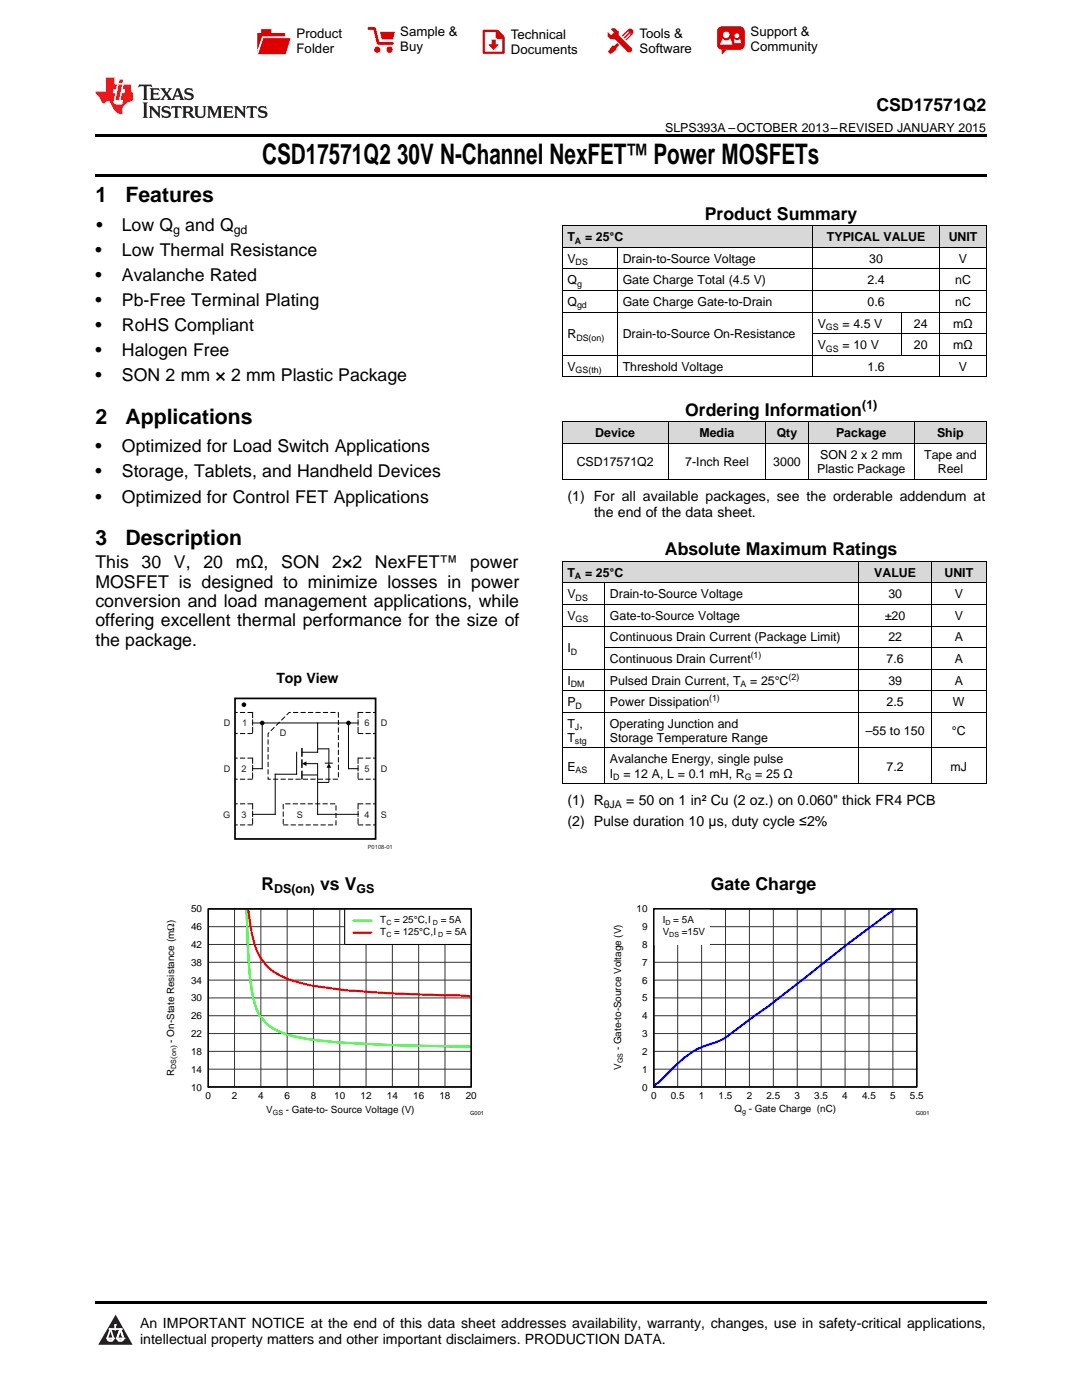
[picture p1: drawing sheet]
<svg xmlns="http://www.w3.org/2000/svg" width="216mm" height="279mm" viewBox="0 0 216 279" stroke-linecap="round" stroke-linejoin="round" font-family="sans-serif">
<g fill="#d8d8d8">
<path d="M112.2 112.1h8.4v4.3h-8.4z"/>
<path d="M120.6 112.1h50.8v4.3h-50.8z"/>
<path d="M171.4 112.1h14.4v4.3h-14.4z"/>
<path d="M185.8 112.1h11v4.3h-11z"/>
<path d="M112.2 84.2h21.1v4.3h-21.1z"/>
<path d="M133.3 84.2h19.5v4.3h-19.5z"/>
<path d="M152.8 84.2h8.5v4.3h-8.5z"/>
<path d="M161.3 84.2h21.2v4.3h-21.2z"/>
<path d="M182.5 84.2h14.3v4.3h-14.3z"/>
<path d="M112.2 45.1h11v4.3h-11z"/>
<path d="M123.2 45.1h38.9v4.3h-38.9z"/>
<path d="M162.1 45.1h17.8v4.3h-17.8z"/>
<path d="M179.9 45.1h7.6v4.3h-7.6z"/>
<path d="M187.5 45.1h9.3v4.3h-9.3z"/>
</g>
<path d="M23.1 262.4l3.4 6h-6.9z" fill="#231f20"/>
<path d="M21.4 267.1h1.2l-.3 .5h-.3a.55 .55 0 0 1-.6-.5z" fill-rule="evenodd" fill="#fff"/>
<path d="M21.4 267.1h1.2l-.3 .5h-.3a.55 .55 0 0 1-.6-.5z" fill="none" stroke="#231f20" stroke-width=".34"/>
<path d="M21.4 267.1l1.2 .1-.3 .4h-.5z" fill="none" stroke="#fff" stroke-width=".34"/>
<path d="M23 265.3h.1" fill="none" stroke="#fff" stroke-width=".34"/>
<path d="M23 264.4v.9z" fill="#fff"/>
<path d="M23 264.4v.9z" fill="none" stroke="#fff" stroke-width=".34"/>
<circle cx="23" cy="264.4" r=".17" fill="#fff"/>
<path d="M21.9 265.2h.1" fill="none" stroke="#fff" stroke-width=".34"/>
<path d="M21.9 265.2h2.3z" fill="#fff"/>
<path d="M21.9 265.2h2.3z" fill="none" stroke="#fff" stroke-width=".34"/>
<circle cx="24.2" cy="265.2" r=".17" fill="#fff"/>
<path d="M23.3 267.1h.1" fill="none" stroke="#fff" stroke-width=".34"/>
<path d="M24 265.2l-.7 1.9z" fill="#fff"/>
<path d="M24 265.2l-.7 1.9z" fill="none" stroke="#fff" stroke-width=".34"/>
<path d="M24 265.2l.7 1.9z" fill="#fff"/>
<path d="M24 265.2l.7 1.9z" fill="none" stroke="#fff" stroke-width=".34"/>
<path d="M24.6 267.1h.1" fill="none" stroke="#fff" stroke-width=".34"/>
<circle cx="21.4" cy="267.1" r=".17" fill="#fff"/>
<path d="M22.1 265.2l-.7 1.9z" fill="#fff"/>
<path d="M22.1 265.2l-.7 1.9z" fill="none" stroke="#fff" stroke-width=".34"/>
<path d="M22.1 265.2l.5 1.9z" fill="#fff"/>
<path d="M22.1 265.2l.5 1.9z" fill="none" stroke="#fff" stroke-width=".34"/>
<circle cx="22.6" cy="267.1" r=".17" fill="#fff"/>
<path d="M23.4 267.1h1.3a.65 .65 0 0 1-.7 .5 .65 .65 0 0 1-.6-.5z" fill-rule="evenodd" fill="#fff"/>
<path d="M23.4 267.1h1.3a.65 .65 0 0 1-.7 .5 .65 .65 0 0 1-.6-.5z" fill="none" stroke="#231f20" stroke-width=".34"/>
<path d="M23.4 267.1h1.3l-.4 .5h-.6z" fill="none" stroke="#fff" stroke-width=".34"/>
<path d="M23.3 267.1h.1" fill="none" stroke="#fff" stroke-width=".34"/>
<circle cx="24.7" cy="267.1" r=".17" fill="#fff"/>
<path d="M19 259.7h177.8v.5h-177.8z" fill="#000"/>
<path d="M41.6 181.4h52.4v35.5h-52.4z" fill="none" stroke="#000" stroke-width=".21"/>
<g fill="none" stroke="#333" stroke-width=".2">
<path d="M41.6 181.4h52.4v35.5h-52.4zM41.6 199.2h52.4M41.6 195.6h52.4M41.6 192h52.4M41.6 188.5h52.4M41.6 184.9h52.4M46.8 181.4v35.5M52.1 181.4v35.5M57.3 181.4v35.5M62.5 181.4v35.5M67.8 181.4v35.5M73 181.4v35.5"/>
<path d="M78.3 181.4v35.5M83.5 181.4v35.5M88.8 181.4v35.5M41.6 213.4h52.4M41.6 209.8h52.4M41.6 206.3h52.4M41.6 202.7h52.4"/>
</g>
<path d="M49.2 181.3a101.6 101.6 0 0 0 1.3 17.6 8.7 8.7 0 0 0 6.8 7.5 63 63 0 0 0 14.4 1.9l6.6 .3 15.7 .3" fill="none" stroke="#0f0" stroke-width=".42"/>
<path d="M49.5 181.3a24.8 24.8 0 0 0 2.3 9.5 10.5 10.5 0 0 0 6.8 5 67.9 67.9 0 0 0 13.1 2l7.9 .5 14.4 .5" fill="none" stroke="#f00" stroke-width=".42"/>
<path d="M68.8 181.4h25.2v7.1h-25.2z" fill="#fff"/>
<path d="M68.8 181.4h25.2v7.1h-25.2zM130.5 181.4h52.4v35.5h-52.4z" fill="none" stroke="#000" stroke-width=".21"/>
<path d="M70.5 183.8h3.6" fill="none" stroke="#0f0" stroke-width=".42"/>
<path d="M70.5 186.1h3.6" fill="none" stroke="#f00" stroke-width=".42"/>
<path d="M41.6 181.4h52.4v35.5h-52.4z" fill="none" stroke="#000" stroke-width=".28"/>
<g fill="none" stroke="#333" stroke-width=".2">
<path d="M130.5 181.4h52.4v35.5h-52.4zM130.5 199.2h52.4M130.5 195.6h52.4M130.5 192h52.4M130.5 188.5h52.4M130.5 184.9h52.4M135.2 181.4v35.5M140 181.4v35.5M144.8 181.4v35.5M149.5 181.4v35.5M154.3 181.4v35.5M159.1 181.4v35.5"/>
<path d="M163.9 181.4v35.5M168.6 181.4v35.5M173.4 181.4v35.5M178.2 181.4v35.5M130.5 213.4h52.4M130.5 209.8h52.4M130.5 206.3h52.4M130.5 202.7h52.4"/>
</g>
<path d="M178.6 181.3l-9.6 7.2-15.8 12.4-8.3 6.1-1.9 1-3.9 1.4a27.4 27.4 0 0 0-7.1 6.1l-1.4 1-.1 .4" fill="none" stroke="#00f" stroke-width=".42"/>
<path d="M130.5 181.4h11.1v7.1h-11.1z" fill="#fff"/>
<path d="M130.5 181.4h52.4v35.5h-52.4z" fill="none" stroke="#000" stroke-width=".28"/>
<path d="M60.2 149.4v1.5M60.2 151.7v1.4M60.2 153.9v1.5M63.4 144.3v5.8h-3.1M63.4 152.4v10.1M69.5 144.3v9.1" fill="none" stroke="#010202" stroke-width=".2"/>
<circle cx="69.5" cy="144.3" r=".46" fill="#010202"/>
<path d="M52.3 144.3v9.1" fill="none" stroke="#010202" stroke-width=".2"/>
<circle cx="52.3" cy="144.3" r=".46" fill="#010202"/>
<path d="M50.4 153.4h1.9M50.4 144.3h21M59.2 150.1v4.4h-4.3v8h-4.5M60.2 149.4v1.5M60.2 151.7v1.4M60.2 153.9v1.5M60.8 152.4h2.6M64.9 152.3h1.4M65.6 149.4v2.9M69.5 153.4h1.9M63.4 162.5h8.1" fill="none" stroke="#010202" stroke-width=".2"/>
<path d="M60.2 152.4l1-.5v1z" fill="#010202"/>
<path d="M60.2 154.7h3.2M65.6 152.9v3.2" fill="none" stroke="#010202" stroke-width=".2"/>
<path d="M65.6 152.3l.5 .9h-.9z" fill="#010202"/>
<path d="M46.9 139.4h28v28h-28z" fill="none" stroke="#010202" stroke-width=".34"/>
<path d="M50.4 151.3v4.2M50.4 142.2v4.2M71.4 151.3v4.2M71.4 142.2v4.2M50.4 160.4v4.2M71.4 160.4v4.2" fill="none" stroke="#010202" stroke-width=".2" stroke-dasharray="1 .5"/>
<g fill="none" stroke="#010202" stroke-width=".2" stroke-dasharray="1 .5" stroke-linecap="butt">
<path d="M50.4 155.5h-3.5M50.4 151.3h-3.5M50.4 146.4h-3.5M50.4 142.2h-3.5M57.7 142.2h9.8v13.3h-14v-9.1zM71.4 155.5h3.5M71.4 151.3h3.5M71.4 146.4h3.5M71.4 142.2h3.5M50.4 164.6h-3.5M50.4 160.4h-3.5M56.5 160.4h10.5v4.2h-10.5z"/>
<path d="M71.4 164.6h3.5M71.4 160.4h3.5"/>
</g>
<path d="M63.4 149.4h2.2M63.4 156.1h2.2" fill="none" stroke="#010202" stroke-width=".2"/>
<circle cx="48.7" cy="140.6" r=".46" fill="#010202"/>
<g fill="none" stroke="#000" stroke-width=".2">
<path d="M112.2 58h84.6M112.2 53.7h84.6M112.2 49.4h84.6M112.2 45.1h84.6M112.2 45.1v30.1M123.1 49.4v25.8M162.1 45.1v30.1M187.5 45.1v30.1M196.8 45.1v30.1M112.2 75.2h84.6M112.2 70.9h84.6M112.2 62.3h84.6"/>
<path d="M162.1 66.6h34.7M179.9 62.3v8.6M112.2 95.6h84.6M112.2 88.5h84.6M112.2 84.2h84.6M112.2 84.2v11.5M133.3 84.2v11.5M152.8 84.2v11.5M161.2 84.2v11.5M182.4 84.2v11.5M196.8 84.2v11.5M112.2 116.3h84.6"/>
<path d="M112.2 112h84.6M112.2 112.1v44.4M120.6 116.4v40.1M171.4 112.1v44.4M185.8 112.1v44.4M196.8 112.1v44.4M112.2 137.8h84.6M112.2 133.5h84.6M112.2 124.9h84.6M112.2 120.6h84.6M120.6 129.2h76.2M112.2 156.4h84.6"/>
<path d="M112.2 149.3h84.6M112.2 142.2h84.6"/>
</g>
<path d="M19 34.8h177.8v.5h-177.8zM19 26.8h177.8v.6h-177.8zM112.2 95.6l.1 .1zM152.7 95.6l.1 .1zM161.2 95.6l.1 .1zM182.4 95.6l.1 .1zM196.7 95.6l.1 .1z" fill="#000"/>
<path d="M27.7 16.9l-.1 .6 .6-.3h.5v.2v2.2l-.2 .4h1l-.2-.4v-2.2v-.2h.5l.6 .3-.2-.6zM29.9 17.6l.2 .4v1.6l-.2 .4h1.9l.1-.6a1.09 1.09 0 0 1-1.3 .1v-.6h.6l.4 .2v-.7l-.2 .2h-.8v-.6l.2-.1a1.01 1.01 0 0 1 1 .3l-.1-.6zM32 17.6l.9 1.2-1 1.2h.9l-.2-.3 .5-.7 .5 .7-.3 .3h1.7l-.2-.3 .1-.4h1l.1 .4-.2 .3h1l-.3-.4-.7-2h-.5l-1 2.2-.8-1.1 .9-1.1h-.9l.2 .2-.4 .7-.4-.7 .2-.2zM35.4 18l.4 1h-.8zM37 17.7a.66 .66 0 0 0-.2 .8 .66 .66 0 0 0 .6 .4l.7 .2 .1 .2a.8 .8 0 0 1-.7 .4 .8 .8 0 0 1-.7-.5l.1 .8 .2-.2a.94 .94 0 0 0 1.1 .1 .94 .94 0 0 0 .4-.9 1.48 1.48 0 0 0-1.3-.6v-.4a1.1 1.1 0 0 1 1.2 .2l-.2-.6-.2 .1-.5-.1zM28.5 20.4l.2 .4v2.3l-.2 .4h1l-.2-.4v-2.3l.2-.4zM29.7 21.2l.2 .4v1.5l-.2 .4h.8l-.3-.4 .1-1.3 1.6 1.8v-2l.2-.4h-.7l.2 .2v1.1l-1.2-1.3zM32.5 21.3a.66 .66 0 0 0-.2 .8 .66 .66 0 0 0 .6 .4l.6 .2 .2 .2a.8 .8 0 0 1-.8 .4 .8 .8 0 0 1-.7-.5l.2 .7 .2-.1a.94 .94 0 0 0 1 .1 .94 .94 0 0 0 .5-1 1.47 1.47 0 0 0-1.3-.6l-.1-.3a1.1 1.1 0 0 1 1.3 .2l-.2-.6-.2 .1-.5-.2zM34.3 21.2l-.2 .6a.64 .64 0 0 1 .8-.3v1.6l-.2 .4h1l-.3-.4 .1-1.6a.66 .66 0 0 1 .8 .3l-.2-.6zM36.3 21.2l.3 .4v1.5l-.3 .4h1l-.2-.2v-.7h.5l.1 .1a.8 .8 0 0 0 1.2 .7l-1-1a.62 .62 0 0 0 .6-.5 .62 .62 0 0 0-.6-.7zM37.1 21.5h.1a.48 .48 0 0 1 .6 0 .48 .48 0 0 1 .1 .6l-.2 .1-.6 .1zM38.7 21.2l.2 .2a2.29 2.29 0 0 0 .4 2 1.05 1.05 0 0 0 1.7-.7v-1.3l.2-.2h-.8l.2 .4v1.1a.61 .61 0 0 1-.6 .6 .61 .61 0 0 1-.6-.6v-1.1l.3-.4zM41.3 21.2l.3 .4v1.5l-.3 .4h.8l-.2-.4v-1.4l.8 1.9 .9-1.9v1.4l-.2 .4h.9l-.2-.4v-1.5l.2-.4h-.8l-.7 1.5-.6-1.5zM44.5 21.2l.2 .4v1.5l-.2 .4h1.9l.2-.6a1.1 1.1 0 0 1-1.4 .2v-.7h.6l.4 .2v-.6l-.2 .1-.8 .1v-.6l.2-.1a1.02 1.02 0 0 1 1.1 .2l-.2-.5zM46.7 21.2l.2 .4v1.5l-.2 .4h.8l-.3-.4 .1-1.3 1.6 1.8v-2l.2-.4h-.7l.2 .2v1.1l-1.2-1.3zM49.3 21.2l-.1 .6a.64 .64 0 0 1 .8-.3v1.6l-.3 .4h1l-.2-.4v-1.6a.66 .66 0 0 1 .8 .3l-.1-.6zM51.7 21.3a.66 .66 0 0 0-.2 .7 .66 .66 0 0 0 .7 .5l.6 .2 .1 .2a.8 .8 0 0 1-.7 .4 .8 .8 0 0 1-.7-.5l.1 .7 .2-.1a.94 .94 0 0 0 1.1 .1 .94 .94 0 0 0 .4-1 1.48 1.48 0 0 0-1.2-.6l-.1-.3a1.1 1.1 0 0 1 1.2 .2l-.2-.6-.1 .1-.6-.2z" fill="#231f20"/>
<path d="M21.1 15.5v2.8h-2v.4l.9 .9a.96 .96 0 0 0 1 1 .59 .59 0 0 1 .5-.4 .59 .59 0 0 1 .5 .3l.4 .8a1.61 1.61 0 0 0 2.1 1.3 1.63 1.63 0 0 1 1.1-2.2l.9-.3v-1.5a1.6 1.6 0 0 1-.4-1.7h-1.4l-.2 .9h.5l-.2 .8h-.5l-.2 1v.3h.5l-.2 .9h-.7a.74 .74 0 0 1-1-.6l.3-1.6h-.5l.2-.8h.5l.1-.9h-.4v-1.4zM23.7 16.9l-.7 3h.8l.6-3zM23.8 15.9l-.1 .7h.7l.2-.7z" fill="#ee1d23"/>
<g fill="#d60000">
<path d="M52.1 5.8h2v.8h2.8v4.2h-5.5v-4.2h.7z" fill-rule="evenodd"/>
<path d="M52.4 7.5h5.6l-1 3.3h-5.6z" fill-rule="evenodd"/>
</g>
<path d="M52.4 7.4h5.7l-.1 .1h-5.5l-1.1 3.3z" fill-rule="evenodd" fill="#fff"/>
<path d="M52.4 7.4h5.7l-.1 .1h-5.5l-1.1 3.3z" fill="none" stroke="#fff" stroke-width=".2"/>
<path d="M73.6 5.7h1.1l.7 2.9h2.9" fill="none" stroke="#d60000" stroke-width=".55"/>
<g fill="#d60000">
<path d="M75.8 6.3h3l-.4 1.6h-2.2z" fill-rule="evenodd"/>
<circle cx="75.3" cy="9.9" r=".62"/>
<circle cx="77.7" cy="9.9" r=".62"/>
</g>
<path d="M96.5 6.2h2.7l1.3 1.2v3.1h-4z" fill="none" stroke="#d60000" stroke-width=".44"/>
<g fill="#d60000">
<path d="M98.1 7.9h.8v1h.5l-.9 1.1-1-1v-.1h.6z" fill-rule="evenodd"/>
<path d="M98.9 6.2h.3l1.3 1.2v.4h-1.3l-.3-.4z" fill-rule="evenodd"/>
<path d="M121.9 5.7h.8l.7 .6 .1 .7 2.5 2.5-.8 .8-2.3-2.3-1.1-.2-.6-.6v-.8l.7 .6 .5-.4v-.2l-.5-.5z" fill-rule="evenodd"/>
<path d="M122.2 9.1h.4l.5-.5 .4 .4-.5 .5v.4l-1.2 .9-.5-.5z" fill-rule="evenodd"/>
<path d="M125.3 5.9a.67 .67 0 0 1 .9 0 .67 .67 0 0 1 0 .9z" fill-rule="evenodd"/>
<path d="M125.3 5.9l.9 .9-1.2 1.2h-.2v-.2l1-.9v-.2h-.2l-.9 1h-.2v-.2l.9-1 .1-.2h-.3l-.9 1h-.2v-.2z" fill-rule="evenodd"/>
<circle cx="125.6" cy="9.9" r=".54"/>
</g>
<path d="M123.3 6.3v.7" fill="none" stroke="#d60000" stroke-width=".2"/>
<g fill="#d60000">
<path d="M143.4 5.5l.6-.2h3.6a.95 .95 0 0 1 1 .9v2.8a.95 .95 0 0 1-1 .9h-3.6a.95 .95 0 0 1-.9-.9v-2.8z" fill-rule="evenodd"/>
<path d="M144 9.9h.9l-.7 .9h-.2z" fill-rule="evenodd"/>
</g>
<g fill="#fff">
<path d="M146.6 8.6h1.3z"/>
<path d="M144.1 7.8h.3l.1 .2h.8l.2-.2h.3l.4 1.1h-2.5z" fill-rule="evenodd"/>
<path d="M146.4 7.8h.3l.1 .2h.5l.2-.2h.2l.2 .8h-1.3z" fill-rule="evenodd"/>
<circle cx="144.9" cy="6.9" r=".65"/>
<circle cx="147" cy="7.1" r=".48"/>
</g>
<g font-size="5.6">
<text x="52.3" y="32.8">CSD17571Q2</text>
<text x="79.2" y="32.8">30V N-Channel NexFET™ Power MOSFETs</text>
</g>
<g font-size="4.2">
<text x="19" y="40.4">1</text>
<text x="25" y="40.4">Features</text>
<text x="19" y="84.6">2</text>
<text x="25" y="84.6">Applications</text>
<text x="19" y="108.7">3</text>
<text x="25" y="108.7">Description</text>
</g>
<g font-size="3.5">
<text x="174.9" y="22.2">CSD17571Q2</text>
<text x="19.2" y="46.1">•</text>
<text x="24.3" y="46.1">Low Q and Q</text>
<text x="140.7" y="43.9">Product Summary</text>
<text x="19" y="51.1">•</text>
<text x="24.3" y="51.1">Low Thermal Resistance</text>
<text x="19" y="56.1">•</text>
<text x="24.3" y="56.1">Avalanche Rated</text>
<text x="19" y="61.1">•</text>
<text x="24.3" y="61.1">Pb-Free Terminal Plating</text>
<text x="19" y="66.1">•</text>
<text x="19" y="71.1">•</text>
<text x="24.3" y="66.1">RoHS Compliant</text>
<text x="24.3" y="71.1">Halogen Free</text>
<text x="19" y="76.1">•</text>
<text x="24.3" y="76.1">SON 2 mm × 2 mm Plastic Package</text>
<text x="136.7" y="83">Ordering Information</text>
<text x="19" y="90.3">•</text>
<text x="19" y="95.3">•</text>
<text x="24.3" y="90.3">Optimized for Load Switch Applications</text>
<text x="24.3" y="95.3">Storage, Tablets, and Handheld Devices</text>
<text x="19" y="100.3">•</text>
<text x="24.3" y="100.3">Optimized for Control FET Applications</text>
<text x="19" y="113.4">This</text>
<text x="28.3" y="113.4">30</text>
<text x="34.7" y="113.4">V,</text>
<text x="40.6" y="113.4">20</text>
<text x="47" y="113.4">mΩ,</text>
<text x="56.1" y="113.4">SON</text>
<text x="66.3" y="113.4">2×2</text>
<text x="74.8" y="113.4">NexFET™</text>
<text x="93.8" y="113.4">power</text>
<text x="132.7" y="110.8">Absolute Maximum Ratings</text>
<text x="19" y="117.3">MOSFET is designed to minimize losses in power</text>
<text x="19" y="121.1">conversion and load management applications, while</text>
<text x="19" y="125">offering excellent thermal performance for the size of</text>
<text x="19" y="128.9">the package.</text>
<text x="52.2" y="177.6">R</text>
<text x="63.9" y="177.6">vs V</text>
<text x="141.9" y="177.6">Gate Charge</text>
</g>
<g font-size="2.8">
<text x="113.2" y="99.9">(1) For all available packages, see the orderable addendum at</text>
<text x="118.5" y="103.1">the end of the data sheet.</text>
<text x="55.1" y="136.3">Top View</text>
<text x="113.2" y="160.7">(1) R</text>
<text x="125" y="160.7">= 50 on 1 in² Cu (2 oz.) on 0.060&quot; thick FR4 PCB</text>
<text x="113.2" y="164.9">(2) Pulse duration 10 μs, duty cycle ≤2%</text>
<text x="27.9" y="265">An IMPORTANT NOTICE at the end of this data sheet addresses availability, warranty, changes, use in safety-critical applications,</text>
<text x="27.9" y="268.2">intellectual property matters and other important disclaimers. PRODUCTION DATA.</text>
</g>
<g font-size="2.6">
<text x="59.2" y="7.6">Product</text>
<text x="59.2" y="10.6">Folder</text>
<text x="79.9" y="7.3">Sample &amp;</text>
<text x="79.9" y="10.2">Buy</text>
<text x="101.9" y="7.8">Technical</text>
<text x="101.9" y="10.8">Documents</text>
<text x="127.6" y="7.6">Tools &amp;</text>
<text x="127.6" y="10.6">Software</text>
<text x="149.8" y="7.2">Support &amp;</text>
<text x="149.8" y="10.2">Community</text>
</g>
<g font-size="2.5">
<text x="132.7" y="26.3">SLPS393A –OCTOBER 2013–REVISED JANUARY 2015</text>
<text x="34.6" y="46.8">g</text>
<text x="46.6" y="46.8">gd</text>
<text x="113.2" y="48.2">T</text>
<text x="113.2" y="52.5">V</text>
<text x="116.7" y="48.2">= 25°C</text>
<text x="124.2" y="52.5">Drain-to-Source Voltage</text>
<text x="165" y="48.2">TYPICAL VALUE</text>
<text x="173.5" y="52.5">30</text>
<text x="189.3" y="48.2">UNIT</text>
<text x="191.3" y="52.5">V</text>
<text x="113.2" y="56.8">Q</text>
<text x="124.2" y="56.8">Gate Charge Total (4.5 V)</text>
<text x="173.1" y="56.8">2.4</text>
<text x="190.6" y="56.8">nC</text>
<text x="113.2" y="61.1">Q</text>
<text x="124.2" y="61.1">Gate Charge Gate-to-Drain</text>
<text x="163.2" y="65.4">V</text>
<text x="168.1" y="65.4">= 4.5 V</text>
<text x="173.1" y="61.1">0.6</text>
<text x="182.4" y="65.4">24</text>
<text x="190.2" y="65.4">mΩ</text>
<text x="190.6" y="61.1">nC</text>
<text x="113.2" y="67.5">R</text>
<text x="124.2" y="67.5">Drain-to-Source On-Resistance</text>
<text x="163.2" y="69.7">V</text>
<text x="168.1" y="69.7">= 10 V</text>
<text x="182.4" y="69.7">20</text>
<text x="190.2" y="69.7">mΩ</text>
<text x="113.2" y="74">V</text>
<text x="124.2" y="74">Threshold Voltage</text>
<text x="173.1" y="74">1.6</text>
<text x="191.3" y="74">V</text>
<text x="172" y="81.6">(1)</text>
<text x="118.8" y="87.3">Device</text>
<text x="139.6" y="87.3">Media</text>
<text x="155" y="87.3">Qty</text>
<text x="166.8" y="87.3">Package</text>
<text x="187" y="87.3">Ship</text>
<text x="115.1" y="93">CSD17571Q2</text>
<text x="136.7" y="93">7-Inch Reel</text>
<text x="154.3" y="93">3000</text>
<text x="163.1" y="94.4">Plastic Package</text>
<text x="163.7" y="91.6">SON 2 x 2 mm</text>
<text x="184.4" y="91.6">Tape and</text>
<text x="187.1" y="94.4">Reel</text>
<text x="113.2" y="115.1">T</text>
<text x="113.2" y="119.4">V</text>
<text x="116.7" y="115.1">= 25°C</text>
<text x="121.7" y="119.4">Drain-to-Source Voltage</text>
<text x="174.4" y="115.1">VALUE</text>
<text x="177.3" y="119.4">30</text>
<text x="188.5" y="115.1">UNIT</text>
<text x="190.5" y="119.4">V</text>
<text x="113.2" y="123.7">V</text>
<text x="121.7" y="123.7">Gate-to-Source Voltage</text>
<text x="176.6" y="123.7">±20</text>
<text x="190.5" y="123.7">V</text>
<text x="113.2" y="130.2">I</text>
<text x="121.7" y="128">Continuous Drain Current (Package Limit)</text>
<text x="177.3" y="128">22</text>
<text x="190.5" y="128">A</text>
<text x="113.2" y="136.6">I</text>
<text x="121.7" y="132.3">Continuous Drain Current</text>
<text x="121.7" y="136.6">Pulsed Drain Current, T</text>
<text x="149.7" y="136.6">= 25°C</text>
<text x="176.9" y="132.3">7.6</text>
<text x="177.3" y="136.6">39</text>
<text x="190.5" y="132.3">A</text>
<text x="190.5" y="136.6">A</text>
<text x="113.2" y="140.9">P</text>
<text x="121.7" y="140.9">Power Dissipation</text>
<text x="176.9" y="140.9">2.5</text>
<text x="190.1" y="140.9">W</text>
<text x="113.2" y="145.2">T ,</text>
<text x="113.2" y="148.1">T</text>
<text x="121.7" y="145.2">Operating Junction and</text>
<text x="121.7" y="148.1">Storage Temperature Range</text>
<text x="172.8" y="146.6">–55 to 150</text>
<text x="189.9" y="146.6">°C</text>
<text x="113.2" y="153.8">E</text>
<text x="121.7" y="152.4">Avalanche Energy, single pulse</text>
<text x="121.7" y="155.2">I</text>
<text x="124.4" y="155.2">= 12 A, L = 0.1 mH, R</text>
<text x="150.7" y="155.2">= 25 Ω</text>
<text x="176.9" y="153.8">7.2</text>
<text x="189.7" y="153.8">mJ</text>
<text x="54.7" y="178.3">DS(on)</text>
<text x="71.2" y="178.3">GS</text>
</g>
<text font-size="2.1" x="120.5" y="161.3">θJA</text>
<g font-size="2">
<text x="38.1" y="185.6">46</text>
<text x="38.1" y="182.1">50</text>
<text x="75.9" y="184.3">T</text>
<text x="78.7" y="184.3">= 25°C, I</text>
<text x="87.9" y="184.3">= 5A</text>
<text x="127" y="182.1">10</text>
<text x="128.1" y="185.6">9</text>
<text x="132.2" y="184.3">I</text>
<text x="134.3" y="184.3">= 5A</text>
<text x="38.1" y="189.2">42</text>
<text x="75.9" y="186.7">T</text>
<text x="78.7" y="186.7">= 125°C, I</text>
<text x="89" y="186.7">= 5A</text>
<text x="128.1" y="189.2">8</text>
<text x="132.2" y="186.6">V</text>
<text x="136.1" y="186.6">=15V</text>
<text x="38.1" y="196.3">34</text>
<text x="38.1" y="192.8">38</text>
<text x="128.1" y="196.3">6</text>
<text x="128.1" y="192.8">7</text>
<text x="38.1" y="203.4">26</text>
<text x="38.1" y="199.9">30</text>
<text x="128.1" y="203.4">4</text>
<text x="128.1" y="199.9">5</text>
<text x="34.8" y="208.1" transform="rotate(-90 34.8 208.1)">- On-State Resistance (mΩ)</text>
<text x="38.1" y="207">22</text>
<text x="123.9" y="209.6" transform="rotate(-90 123.9 209.6)">- Gate-to-Source Voltage (V)</text>
<text x="128.1" y="207">3</text>
<text x="34.8" y="214.7" transform="rotate(-90 34.8 214.7)">R</text>
<text x="38.1" y="214.1">14</text>
<text x="38.1" y="210.5">18</text>
<text x="123.9" y="213.6" transform="rotate(-90 123.9 213.6)">V</text>
<text x="128.1" y="214.1">1</text>
<text x="128.1" y="210.5">2</text>
<text x="38.1" y="217.6">10</text>
<text x="41" y="219.4">0</text>
<text x="46.3" y="219.4">2</text>
<text x="51.5" y="219.4">4</text>
<text x="56.8" y="219.4">6</text>
<text x="62" y="219.4">8</text>
<text x="66.7" y="219.4">10</text>
<text x="71.9" y="219.4">12</text>
<text x="77.2" y="219.4">14</text>
<text x="82.4" y="219.4">16</text>
<text x="87.7" y="219.4">18</text>
<text x="92.9" y="219.4">20</text>
<text x="128.1" y="217.6">0</text>
<text x="129.9" y="219.4">0</text>
<text x="133.9" y="219.4">0.5</text>
<text x="139.4" y="219.4">1</text>
<text x="143.4" y="219.4">1.5</text>
<text x="146.5" y="222">Q - Gate Charge (nC)</text>
<text x="149" y="219.4">2</text>
<text x="152.9" y="219.4">2.5</text>
<text x="158.5" y="219.4">3</text>
<text x="162.5" y="219.4">3.5</text>
<text x="168.1" y="219.4">4</text>
<text x="172" y="219.4">4.5</text>
<text x="177.6" y="219.4">5</text>
<text x="181.6" y="219.4">5.5</text>
<text x="53.1" y="222.2">V</text>
<text x="57" y="222.2">- Gate-to- Source Voltage (V)</text>
</g>
<g font-size="1.8">
<text x="114.7" y="48.6">A</text>
<text x="114.9" y="53">DS</text>
<text x="115.1" y="57.3">g</text>
<text x="115.1" y="61.6">gd</text>
<text x="164.8" y="65.9">GS</text>
<text x="115" y="68">DS(on)</text>
<text x="164.8" y="70.2">GS</text>
<text x="114.9" y="74.5">GS(th)</text>
<text x="114.7" y="115.6">A</text>
<text x="114.9" y="119.9">DS</text>
<text x="114.9" y="124.2">GS</text>
<text x="113.9" y="130.7">D</text>
<text x="149.8" y="131.3">(1)</text>
<text x="113.9" y="137.1">DM</text>
<text x="147.8" y="137.1">A</text>
<text x="157.3" y="135.6">(2)</text>
<text x="114.9" y="141.4">D</text>
<text x="141.5" y="139.9">(1)</text>
<text x="114.7" y="145.7">J</text>
<text x="114.7" y="148.6">stg</text>
<text x="114.9" y="154.3">AS</text>
<text x="122.4" y="155.7">D</text>
<text x="148.6" y="155.7">G</text>
</g>
<g font-size="1.8" fill="#231f20">
<text x="44.6" y="144.9">D</text>
<text x="48.3" y="144.9">1</text>
<text x="55.8" y="147">D</text>
<text x="72.7" y="144.9">6</text>
<text x="76" y="144.9">D</text>
<text x="44.6" y="154.1">D</text>
<text x="48.2" y="154.1">2</text>
<text x="72.7" y="154">5</text>
<text x="76" y="154.1">D</text>
<text x="44.6" y="163.2">G</text>
<text x="48.2" y="163.2">3</text>
<text x="59.2" y="163.2">S</text>
<text x="72.7" y="163.2">4</text>
<text x="76" y="163.2">S</text>
</g>
<g font-size="1.7">
<text x="35.1" y="209.2" transform="rotate(-90 35.1 209.2)">)</text>
<text x="35.1" y="211.3" transform="rotate(-90 35.1 211.3)">(</text>
</g>
<g font-size="1.4">
<text x="77.1" y="184.6">C</text>
<text x="86.4" y="184.6">D</text>
<text x="132.8" y="184.6">D</text>
<text x="77.1" y="187">C</text>
<text x="87.5" y="187">D</text>
<text x="133.5" y="187">DS</text>
<text x="35.1" y="213.3" transform="rotate(-90 35.1 213.3)">DS on</text>
<text x="124.3" y="212.2" transform="rotate(-90 124.3 212.2)">GS</text>
<text x="54.4" y="222.5">GS</text>
<text x="148.1" y="222.3">g</text>
</g>
<text font-size="1.1" fill="#231f20" x="73.4" y="169.5">P0108-01</text>
<g font-size="1.1">
<text x="93.8" y="222.6">G001</text>
<text x="182.7" y="222.6">G001</text>
</g>
</svg>
